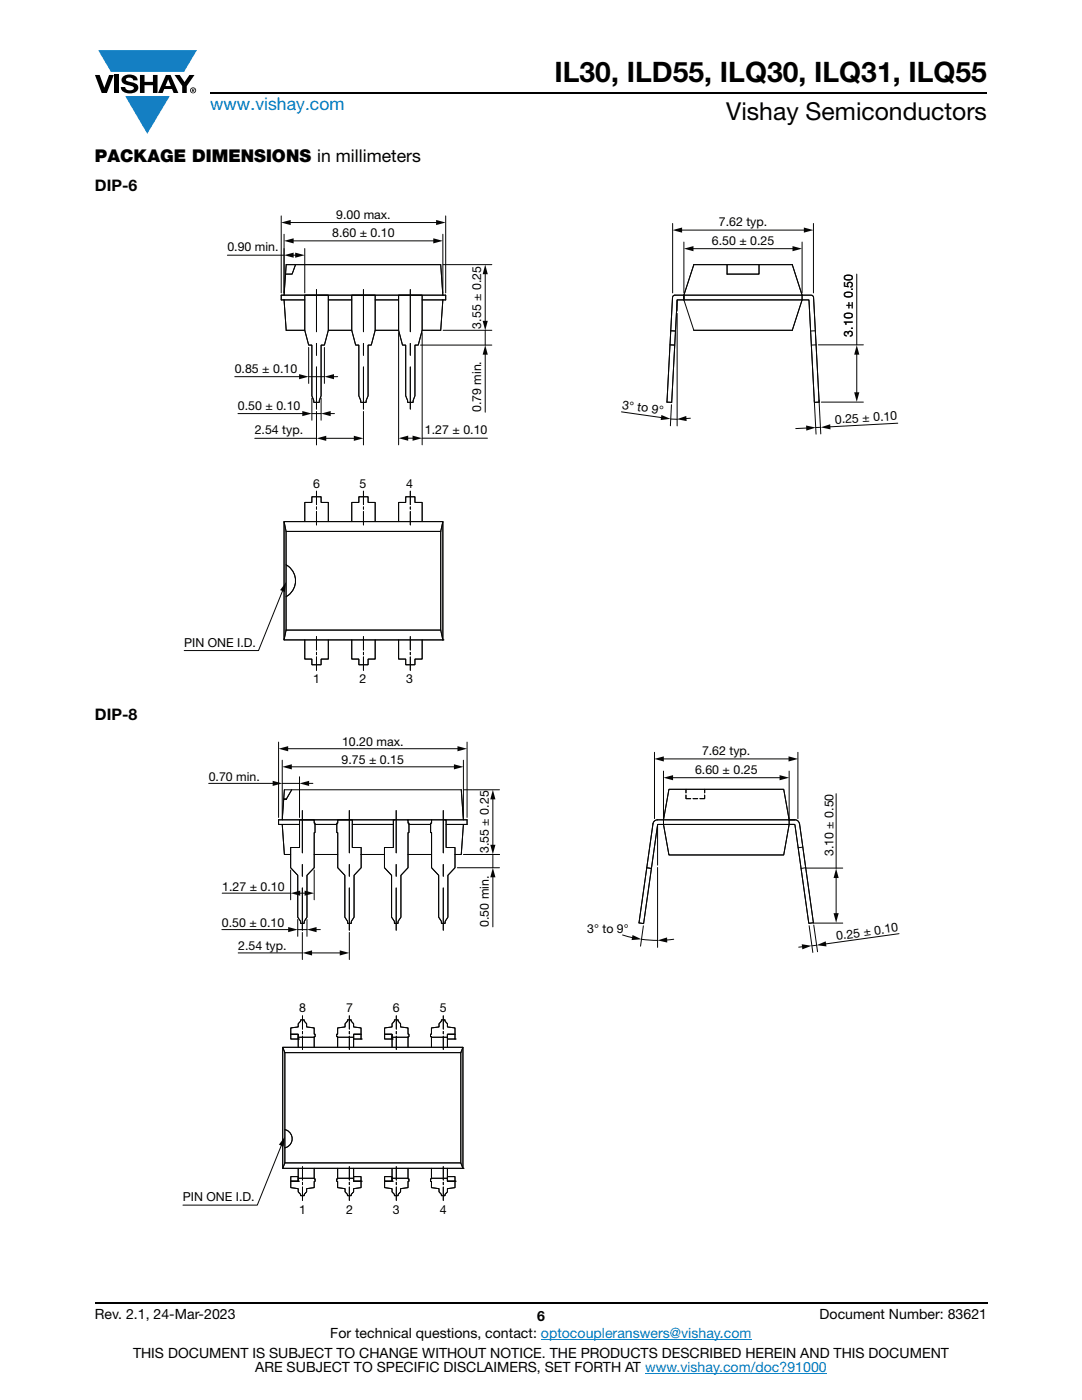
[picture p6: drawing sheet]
<svg xmlns="http://www.w3.org/2000/svg" width="216mm" height="279mm" viewBox="0 0 216 279" stroke-linecap="round" stroke-linejoin="round" font-family="sans-serif">
<g fill="#147fc3">
<path d="M19.6 10h19.7l-2.6 4.3h-1.1h-13.5z"/>
<path d="M25 19.2h8.9l-4.5 7.5z"/>
</g>
<g fill="#000">
<path d="M18.9 15h1l.9 2.5 1-2.5h.9l-1.4 3.6h-1zM22.9 15h.9v3.6h-.9zM24.6 15.3a2.1 2.1 0 0 1 2.8 .3l.1 .4h-.9a.79 .79 0 0 0-.7-.5 .79 .79 0 0 0-.8 .4l.3 .3 1 .2a1.08 1.08 0 0 1 1.2 1 1.08 1.08 0 0 1-1.1 1.2 1.73 1.73 0 0 1-2.4-1.2h.9a.96 .96 0 0 0 .8 .6 .96 .96 0 0 0 .9-.4 1.31 1.31 0 0 0-1.2-.6 1.03 1.03 0 0 1-1.1-.6 1.03 1.03 0 0 1 .2-1.1zM27.9 15h.9v1.3h1.7v-1.3h.9v3.6h-.9v-1.6h-1.7v1.6h-.9zM34.8 15h1.1l.9 1.4 1-1.4h1l-1.5 2.2v1.4h-.9v-1.4z"/>
<path d="M33.6 15.9l.5 1.3h-1.1zM33.1 15l-1.6 3.6h1l.3-.8h1.5l.3 .8h1l-1.6-3.6z"/>
<path d="M38.4 17.8h.2v.2h-.2zM38.3 17.7v.7h.1v-.3l.4 .3-.2-.3 .2-.2-.1-.2z"/>
<path d="M38.1 18a.46 .46 0 0 1 .9 0 .46 .46 0 0 1-.9 0zM37.9 18a.6 .6 0 0 0 1.2 0 .6 .6 0 0 0-1.2 0z"/>
</g>
<path d="M42 18.6h155M18.9 260h178.1" fill="none" stroke="#000" stroke-width=".36"/>
<path d="M107.9 267.3h42.1M128.7 274h36.3" fill="none" stroke="#007ec4" stroke-width=".2"/>
<g fill="none" stroke="#050504" stroke-width=".2">
<path d="M56.1 58.9v1M57.1 52.8h30.8l.5 6.1h-31.7zM58.2 48.1h28.6M59 52.8l-.7 1.9h-1.3M60.8 59.9h-4.1l.4 6h3.7M60.8 58.9h4.7v7l-.8 3h-.6v10.1l-.4 1.3h-1.1v-.4l-.4-.9v-10.1h-.6l-.8-3zM65.5 59.9h4.7M70.2 58.9h4.7v7l-.8 3h-.7v10.1l-.3 .9v.4h-1.1v-.4l-.4-.9v-10.1h-.6l-.8-3zM74.9 59.9h4.6M79.5 58.9h4.7v7l-.7 3h-.7v10.1l-.4 1.3h-1.1v-.4l-.3-.9v-10.1h-.7l-.8-3zM84.2 59.9h4.2l-.5 6h-3.7M88.9 58.9v1"/>
<path d="M65.5 65.9h4.7M74.9 65.9h4.6"/>
</g>
<g fill="#050504">
<path d="M56.7 48.1l1.9-.5v1z"/>
<path d="M86.5 47.6l1.9 .5-1.9 .5z"/>
</g>
<path d="M88.4 46.7v11.8M96.8 54.4v10" fill="none" stroke="#050504" stroke-width=".2"/>
<g fill="#050504">
<path d="M96.8 52.8l.5 1.9h-1z"/>
<path d="M96.3 64h1l-.5 1.9z"/>
</g>
<path d="M63.2 57.8v8.4M72.5 57.8v8.4M81.9 57.8v8.4M88.4 52.8h9.7M63.2 68.5v2.4M63.2 73.2v8.4M72.5 68.5v2.4M72.5 73.2v8.4M81.9 68.5v2.4M81.9 73.2v8.4M50.8 87.5h12.4M64.8 87.5h6.2" fill="none" stroke="#050504" stroke-width=".2"/>
<g fill="#050504">
<path d="M70.6 87l1.9 .5-1.9 .5z"/>
<path d="M63.2 87.5l1.9-.5v1z"/>
</g>
<path d="M47.5 82.5h13.2M62.2 82.5h1.9M63.2 82.1v6.7M72.5 82.1v6.7" fill="none" stroke="#050504" stroke-width=".2"/>
<path d="M60.3 82l1.9 .5-1.9 .6z" fill="#050504"/>
<path d="M65.6 82.5h1.1" fill="none" stroke="#050504" stroke-width=".2"/>
<path d="M64.1 82.5l1.9-.5v1.1z" fill="#050504"/>
<path d="M46.8 75.2h13.2M61.6 75.2h3.1M62.2 79.4v4.5M64.1 79.4v4.5" fill="none" stroke="#050504" stroke-width=".2"/>
<path d="M59.7 74.7l1.9 .5-1.9 .5z" fill="#050504"/>
<path d="M66.3 75.2h1.1" fill="none" stroke="#050504" stroke-width=".2"/>
<path d="M64.7 75.2l1.9-.5v1z" fill="#050504"/>
<path d="M61.6 69.3v7.2M64.7 69.3v7.2M96.8 65.9v3M96.8 70.4v11.9" fill="none" stroke="#050504" stroke-width=".2"/>
<path d="M96.8 68.9l.5 1.9h-1z" fill="#050504"/>
<path d="M56.1 59.9h.6M56.1 58.9h.6M88.4 59.9h.5M88.4 58.9h.5M83.9 68.9h14.2M88.4 65.9h9.7M81.1 87.5h1.6M84.2 87.5h13.1" fill="none" stroke="#050504" stroke-width=".2"/>
<g fill="#050504">
<path d="M79.5 87.5l1.9-.6v1.1z"/>
<path d="M82.3 86.9l1.9 .6-1.9 .5z"/>
</g>
<g fill="none" stroke="#050504" stroke-width=".2">
<path d="M45.4 50.9h11.3M56.1 58.9v1M56.7 46.7v11.8M57.1 52.8h30.8l.5 6.1h-31.7zM58.2 50.9h1M59 52.8l-.7 1.9h-1.3M60.8 59.9h-4.1l.4 6h3.7M60.8 58.9h4.7v7l-.8 3h-.6v10.1l-.4 1.3h-1.1v-.4l-.4-.9v-10.1h-.6l-.8-3zM63.2 57.8v8.4M65.5 59.9h4.7M70.2 58.9h4.7v7l-.8 3h-.7v10.1l-.3 .9v.4h-1.1v-.4l-.4-.9v-10.1h-.6l-.8-3zM72.5 57.8v8.4"/>
<path d="M74.9 59.9h4.6M79.5 58.9h4.7v7l-.7 3h-.7v10.1l-.4 1.3h-1.1v-.4l-.3-.9v-10.1h-.7l-.8-3zM81.9 57.8v8.4M84.2 59.9h4.2l-.5 6h-3.7M88.9 58.9v1M63.2 68.5v2.4M63.2 73.2v8.4M65.5 65.9h4.7M72.5 68.5v2.4M72.5 73.2v8.4M74.9 65.9h4.6M79.5 66.4v22.4"/>
<path d="M81.9 68.5v2.4M81.9 73.2v8.4M84.2 66.4v22.4"/>
</g>
<g fill="#050504">
<path d="M58.9 50.4l1.9 .5-1.9 .5z"/>
<path d="M56.7 50.9l1.9-.5v1z"/>
</g>
<path d="M56.1 59.9h.6M56.1 58.9h.6M56.7 49.6v8.9M57.7 44.4h29.7M60.8 49.6v8.9M88.4 59.9h.5M88.4 58.9h.5" fill="none" stroke="#050504" stroke-width=".2"/>
<g fill="#050504">
<path d="M56.1 44.4l1.9-.5v1z"/>
<path d="M87 43.9l1.9 .5-1.9 .5z"/>
</g>
<g fill="none" stroke="#050504" stroke-width=".2">
<path d="M56.1 43.1v15.4M88.9 43.1v15.4M63.2 98v2.7M72.5 98v2.7M81.9 98v2.7M56.5 117.6l-4.9 12.2h-14.8M56.7 104.1h31.7v23.6h-31.7zM56.7 104.1l.4 2M57.1 112.7a3.6 3.6 0 0 1 0 6.4M60.8 104.1v-3.8h1.4v-1.2h1.9v1.2h1.4v3.8M63.2 101.2v.4M63.2 102.1v2.7"/>
<path d="M72.5 101.2v.4M72.5 102.1v2.7M81.9 101.2v.4M81.9 102.1v2.7M87.9 106.1h-30.8v19.6M87.9 106.1v19.6M88.4 104.1l-.5 2M57.1 125.7l-.4 2M57.1 125.7h30.8M63.2 127v2.7M63.2 130.2v.5M63.2 131.1v2.7"/>
<path d="M72.5 127v2.7M72.5 130.2v.5M72.5 131.1v2.7M81.9 127v2.7M81.9 130.2v.5M81.9 131.1v2.7M87.9 125.7l.5 2M88.4 127.7h.1"/>
</g>
<path d="M57.1 116.2l-.3 1.9-.9-.3z" fill="#050504"/>
<g fill="none" stroke="#050504" stroke-width=".2">
<path d="M135.8 45.9h25M136.5 58.9v1zM145.1 52.8v1.9h6.4v-1.9M160 58.9h-23.5l1.9-6.1h19.7l1.9 6.1v1l-1.9 6h-19.7l-1.9-6h23.5M63.2 98v2.7M72.5 98v2.7M81.9 98v2.7M133.1 80.2l1.1-20.8 .3-.5h2v1h-1.4l-1.1 20.4M56.7 104.1h31.7v23.6h-31.7zM56.7 104.1l.4 2M57.1 112.7a3.6 3.6 0 0 1 0 6.4M60.8 104.1v-3.8h1.4v-1.2h1.9v1.2h1.4v3.8"/>
<path d="M63.2 101.2v.4M63.2 102.1v2.7M70.2 104.1v-3.8h1.4v-1.2h1.8v1.2h1.5v3.8M72.5 101.2v.4M72.5 102.1v2.7M79.5 104.1v-3.8h1.5v-1.2h1.8v1.2h1.4v3.8M81.9 101.2v.4M81.9 102.1v2.7M87.9 106.1h-30.8v19.6M87.9 106.1v19.6M88.4 104.1l-.5 2M57.1 125.7l-.4 2"/>
<path d="M57.1 125.7h30.8M60.8 127.7v3.8h1.4v1.2h1.9v-1.2h1.4v-3.8M63.2 127v2.7M63.2 130.2v.5M63.2 131.1v2.7M70.2 127.7v3.8h1.4v1.2h1.8v-1.2h1.5v-3.8M72.5 127v2.7M72.5 130.2v.5M72.5 131.1v2.7M79.5 127.7v3.8h1.5v1.2h1.8v-1.2h1.4v-3.8M81.9 127v2.7M81.9 130.2v.5"/>
<path d="M81.9 131.1v2.7M87.9 125.7l.5 2M88.4 127.7h.1"/>
</g>
<g fill="#050504">
<path d="M134.2 45.9l1.9-.5v1z"/>
<path d="M160.4 45.4l1.9 .5-1.9 .5z"/>
</g>
<path d="M134.2 44.6v13.9M138 49.6h20.5M162.3 44.6v13.9" fill="none" stroke="#050504" stroke-width=".2"/>
<g fill="#050504">
<path d="M136.5 49.6l1.9-.5v1z"/>
<path d="M158.1 49.1l1.9 .5-1.9 .5z"/>
</g>
<path d="M136.5 48.3v10.2M160 48.3v10.2M179.1 84.5l-13.8 .7" fill="none" stroke="#050504" stroke-width=".2"/>
<path d="M163.8 85.3l1.9-.6v1z" fill="#050504"/>
<path d="M160 58.9h2l.3 .5 1.1 20.9h-.9l-1.1-20.4h-1.4M133.7 68.8l.9 .1M133.8 66l1 .1M133.1 80.3h.9M133.8 83.6l1.3 .1M137.8 83.5h-1.2" fill="none" stroke="#050504" stroke-width=".2"/>
<path d="M135.1 83.7l1.8-.7 .1 1z" fill="#050504"/>
<path d="M124 82.2l8.2 1.2" fill="none" stroke="#050504" stroke-width=".2"/>
<path d="M132 82.8l1.8 .8-2 .2z" fill="#050504"/>
<path d="M135.1 59.9v2.2M136.5 58.9v1zM136.5 59.9h23.5M145.1 52.8v1.9h6.4v-1.9M160 58.9h-23.5l1.9-6.1h19.7l1.9 6.1v1l-1.9 6h-19.7M135.1 62.5v22.5M133.1 80.3l1.1-20.9 .3-.5h2v1h-1.4l-1.1 20.4M134 80.8l-.2 4.2M161.2 85.4l-2.4 .1M163.7 85.3h-.9" fill="none" stroke="#050504" stroke-width=".2"/>
<path d="M160.8 84.9l2 .4-1.9 .6z" fill="#050504"/>
<path d="M160 58.9h2l.3 .5 1.1 20.8-.9 .1-1.1-20.5h-1.4M133.7 68.8l.9 .1M133.8 66l1 .1M162.5 79.9l.3 6.7M163.4 79.8l.4 6.8M171 70.4v8.2M133.1 80.2l.9 .1" fill="none" stroke="#050504" stroke-width=".2"/>
<g fill="#050504">
<path d="M170.4 78.3h1.1l-.5 1.9z"/>
<path d="M171 68.9l.5 1.9h-1.1z"/>
</g>
<g fill="none" stroke="#050504" stroke-width=".2">
<path d="M171 54.7v14.1M162.7 66l-1 .1M162.8 68.8l-.9 .1M163.3 68.8h9M163.9 80.3h8.4M56.4 209h36v24.2h-36zM56.4 209l.4 1.1M56.8 210.1v22l-.4 1.1M56.8 210.1h35.2M58 206.4h1.5v2.6M58 206.4v-1.3l1.5-.1v-.7l.5-.5v-.3h.7v.3l.5 .5v.7l1.5 .1v1.3h.2v.5h-.2v2.1M58 206.4h1.5v1h-1.5z"/>
<path d="M59.5 207.4h.1M59.5 207h3.2M60.4 202.7v2.7M60.4 205.9v.4M60.4 206.8v2.6M67.4 209v-2.1h-.2v-.5h.2v-1.3l1.5-.1v-.7l.4-.5v-.3h.8v.3l.5 .5v.7l1.4 .1v1.3v-1.3l-1.4-.1v-.7l-.5-.5v-.3h-.8v.3l-.4 .5v.7l-1.5 .1v1.3h-.2v.5h.2v2.1M67.4 207h3.2M69.7 202.7v2.7M69.7 205.9v.4M69.7 206.8v2.6M70.6 206.4h1.4v1h-1.4zM72 206.4h-1.4v2.6"/>
<path d="M72 207.4h.1M76.7 206.4v-1.3l1.5-.1v-.7l.5-.5v-.3h.8v.3l.4 .5v.7l1.5 .1v1.3h.2v.5h-.2v2.1M76.7 206.4h1.5v2.6M76.7 206.4h1.5v1h-1.5zM78.2 207h3.2M78.2 207.4h.1M79.1 202.7v2.7M79.1 205.9v.4M79.1 206.8v2.6M86.1 207h3.2M88.5 202.7v2.7M88.5 205.9v.4"/>
<path d="M88.5 206.8v2.6M89.3 206.4h1.5v1h-1.5zM90.8 206.4v-1.3l-1.5-.1v-.7l-.5-.5v-.3h-.7v.3l-.5 .5v.7l-1.5 .1v1.3h-.2v.5h.2v2.1M90.8 206.4h-1.5v2.6M90.8 207.4h.1M91.9 210.1v22l.5 1.1M92.4 209l-.5 1.1M56.3 228.3l-5 12.2h-14.8M56.8 225.4a1.86 1.86 0 0 1 1.5 1.9 1.86 1.86 0 0 1-1.5 1.8M56.8 232.1h35.2M58 234.8h1.5v.9h-1.5zM59.5 233.2v2.5l-1.5 .1v1.2l1.5 .2v.7l.5 .5v.2h.7v-.2l.5-.6v-.6l1.5-.2v-1.2h.2v-.5h-.2v-2.1"/>
<path d="M59.5 235.7h.1M59.5 235.2h3.2M60.4 232.8v2.7M60.4 236v.4M60.4 236.9v2.7M67.4 233.2v2.1h-.2v.5h.2v1.2l1.5 .2v.6l.4 .6v.2h.8v-.2l.5-.5v-.7l1.4-.2v-1.2M67.4 235.2h3.2M69.7 232.8v2.7M69.7 236v.4M69.7 236.9v2.7M70.6 233.2v2.5h1.4M70.6 234.8h1.4v.9h-1.4z"/>
<path d="M72 235.7h.1M76.7 234.8h1.5v.9h-1.5zM78.2 233.2v2.5h-1.5v1.3l1.5 .2v.7l.5 .5v.2h.8v-.2l.4-.6v-.6l1.5-.2v-1.2h.2v-.5h-.2v-2.1M78.2 235.2h3.2M78.2 235.7h.1M79.1 232.8v2.7M79.1 236v.4M79.1 236.9v2.7M86.1 235.2h3.2M88.5 232.8v2.7M88.5 236v.4M88.5 236.9v2.7"/>
<path d="M89.3 233.2v2.5l1.5 .1v1.2l-1.5 .2v.7l-.5 .5v.2h-.7v-.2l-.5-.6v-.6l-1.5-.2v-1.2h-.2v-.5h.2v-2.1M89.3 234.8h1.5v.9h-1.5zM90.8 235.7h.1M92.4 233.2h.1"/>
</g>
<path d="M56.8 226.9l-.2 1.9-1-.4z" fill="#050504"/>
<g fill="none" stroke="#050504" stroke-width=".2">
<path d="M56.7 157.6h35.3l.5 6M56.7 157.6l-.4 6M57.9 153h33M58.2 157.6l-1.1 1.9h-.5h.5M56.3 164.5l.4 6h1.3M59.8 163.6h2.9v.7h.2v1.9h-.2v7l-1.4 1.5v8.3l-.6 .9v.4h-.7v-.4l-.6-.9v-8.3l-1.4-1.5v-4.1h1.8zM60.3 161.8v8.4M60.3 172.5v2.4M60.3 177.2v8.4M62.7 170.5h4.7M62.9 164.5h4.3M67.4 163.6h2.9v5.5h1.8v4.1l-1.4 1.5v8.3l-.6 .9v.4h-.7v-.4l-.6-.9v-8.3l-1.4-1.5v-7h-.2v-1.9h.2z"/>
<path d="M69.7 161.8v8.4M69.7 172.5v2.4M69.7 177.2v8.4M70.3 164.5h8.2M72 170.5h4.7M78.5 163.6h2.9v.7h.2v1.9h-.2v7l-1.4 1.5v8.3l-.6 .9v.4h-.7v-.4l-.6-.9v-8.3l-1.4-1.5v-4.1h1.8zM78.8 163.6h-23.2v.9h4.2M79.1 161.8v8.4M79.1 172.5v2.4M79.1 177.2v8.4M81.4 163.6h4.7M81.4 170.5h4.7"/>
<path d="M81.6 164.5h4.3M86.1 163.6h2.9v5.5h1.8v4.1l-1.4 1.5v8.3l-.6 .9v.4h-.7v-.4l-.6-.9v-8.3l-1.4-1.5v-7h-.2v-1.9h.2zM88.5 161.8v8.4M88.5 172.5v2.4M88.5 177.2v8.4M88.7 163.6h4.5v.9h-4.2M92.5 164.5l-.5 6h-1.2"/>
</g>
<g fill="#050504">
<path d="M56.3 153l1.9-.5v1.1z"/>
<path d="M90.6 152.5l1.9 .5-1.9 .6z"/>
</g>
<path d="M56.3 151.7v11.4M57.1 149.4h34.5M92.5 151.7v11.4" fill="none" stroke="#050504" stroke-width=".2"/>
<g fill="#050504">
<path d="M55.6 149.4l1.9-.5v1z"/>
<path d="M91.3 148.9l1.9 .5-1.9 .5z"/>
</g>
<path d="M55.6 148.1v15M93.2 148.1v15M98.3 159.2v9.7" fill="none" stroke="#050504" stroke-width=".2"/>
<g fill="#050504">
<path d="M98.3 157.6l.6 1.9h-1.1z"/>
<path d="M97.8 168.6h1.1l-.6 1.9z"/>
</g>
<path d="M41.6 156.3h13.2M56.3 156.3h3.5M92.5 157.6h7.2M92.5 170.5h7.2" fill="none" stroke="#050504" stroke-width=".2"/>
<path d="M54.4 155.8l1.9 .5-1.9 .6z" fill="#050504"/>
<path d="M61.3 156.3h1.1" fill="none" stroke="#050504" stroke-width=".2"/>
<path d="M59.8 156.3l1.9-.5v1.1z" fill="#050504"/>
<path d="M59.8 155v8.1M44.3 185.5h13.5M59.4 185.5h1.9" fill="none" stroke="#050504" stroke-width=".2"/>
<path d="M57.5 185l1.9 .5-1.9 .5z" fill="#050504"/>
<path d="M62.8 185.5h1.1" fill="none" stroke="#050504" stroke-width=".2"/>
<path d="M61.3 185.5l1.9-.5v1z" fill="#050504"/>
<path d="M44.3 178.3h13.7M59.6 178.3h1.5M59.4 183.5v3.4M61.3 183.5v3.4" fill="none" stroke="#050504" stroke-width=".2"/>
<g fill="#050504">
<path d="M60.8 177.7l1.9 .6-1.9 .5z"/>
<path d="M58 178.3l1.9-.6v1.1z"/>
</g>
<path d="M58 173.6v6M62.7 173.6v6M47.5 190.2h12.8M61.9 190.2h6.2" fill="none" stroke="#050504" stroke-width=".2"/>
<g fill="#050504">
<path d="M67.8 189.7l1.9 .5-1.9 .5z"/>
<path d="M60.4 190.2l1.9-.5v1z"/>
</g>
<path d="M98.3 170.5v2.7M98.3 174.7v10.3M60.3 186.1v5.4M69.7 186.1v5.4" fill="none" stroke="#050504" stroke-width=".2"/>
<path d="M98.3 173.2l.6 1.9h-1.1z" fill="#050504"/>
<g fill="none" stroke="#050504" stroke-width=".2">
<path d="M56.7 157.6l-.4 6M58.2 157.6l-1.1 1.9h-.5h.5M92 157.6l.5 6M133.5 157.5h22.9l1.1 6.1v.9l-1.1 6.1h-22.9l-1.1-6.1v-.9zM134 155.2h21.9M136.9 157.5v.7M136.9 158.7v.7h.9M138.3 159.4h.9M140.6 158.7v.7h-.9M140.6 157.5v.7M56.3 164.5l.4 6h1.3M59.8 163.6h2.9v.7h.2v1.9h-.2v7l-1.4 1.5v8.3l-.6 .9v.4h-.7v-.4l-.6-.9v-8.3l-1.4-1.5v-4.1h1.8z"/>
<path d="M60.3 161.8v8.4M60.3 172.5v2.4M60.3 177.2v8.4M62.7 170.5h4.7M62.9 164.5h4.3M67.4 163.6h2.9v5.5h1.8v4.1l-1.5 1.5v8.3l-.5 .9v.4h-.8v-.4l-.5-.9v-8.3l-1.4-1.5v-7h-.2v-1.9h.2zM69.7 161.8v8.4M69.7 172.5v2.4M69.7 177.2v8.4M70.3 164.5h8.2M72 170.5h4.7M78.5 163.6h2.9v.7h.2v1.9h-.2v7l-1.4 1.5v8.3l-.6 .9v.4h-.7v-.4l-.6-.9v-8.3l-1.4-1.5v-4.1h1.8z"/>
<path d="M78.8 163.6h-23.2v.9h4.2M79.1 161.8v8.4M79.1 172.5v2.4M79.1 177.2v8.4M81.4 170.5h4.7M81.4 163.6h4.7M81.6 164.5h4.3M86.1 163.6h2.9v5.5h1.8v4.1l-1.4 1.5v8.3l-.6 .9v.4h-.7v-.4l-.6-.9v-8.3l-1.4-1.5v-7h-.2v-1.9h.2zM88.4 161.8v8.4M88.4 172.5v2.4M88.4 177.2v8.4M88.7 163.6h4.5v.9h-4.2"/>
<path d="M91.3 173.2h8.4M92.5 164.5l-.5 6h-1.2M92.5 170.5h7.2M129.1 173.2l.9 .1M158.5 164.5l-27.3 .1-2.8 19.7-.9-.1 2.8-19.8a.89 .89 0 0 1 .9-.8h27.4a.93 .93 0 0 1 .9 .8l2.8 19.8-.9 .1-2.8-19.7-1.2-.1M160.2 169.1l-.9 .1M160.8 173.2l-1 .1"/>
</g>
<g fill="#050504">
<path d="M155.6 154.7l1.9 .5-1.9 .5z"/>
<path d="M132.4 155.2l1.9-.5v1z"/>
</g>
<path d="M132.1 151.5h25.6M132.4 153.9v9.7M157.5 153.9v9.7" fill="none" stroke="#050504" stroke-width=".2"/>
<g fill="#050504">
<path d="M130.5 151.5l2-.6v1.1z"/>
<path d="M157.3 150.9l2 .6-2 .5z"/>
</g>
<path d="M130.6 150.1v13.3M159.2 150.1v13.3M166.8 174.9v7.7" fill="none" stroke="#050504" stroke-width=".2"/>
<g fill="#050504">
<path d="M166.3 182.2h1.1l-.6 2z"/>
<path d="M166.8 173.3l.6 1.9h-1.1z"/>
</g>
<path d="M160.8 173.2h7.4M162.3 184.2h5.9M162.9 188.6l-.9 .2M179.4 186.3l-14.9 2.1" fill="none" stroke="#050504" stroke-width=".2"/>
<path d="M162.9 188.6l1.9-.7 .1 1z" fill="#050504"/>
<path d="M160.4 188.9l-1 .1" fill="none" stroke="#050504" stroke-width=".2"/>
<path d="M160 188.4l1.9 .4-1.8 .7z" fill="#050504"/>
<g fill="none" stroke="#050504" stroke-width=".2">
<path d="M133.5 157.5h22.9l1.1 6.1v.9l-1.1 6.1h-22.9l-1.1-6.1v-.9zM136.9 157.5v.7M136.9 158.7v.7h.9M138.3 159.4h.9M140.6 158.7v.7h-.9M140.6 157.5v.7M166.8 158.4v14.9M129.1 173.2l.9 .1M131.2 164.6v8.1M131.2 173.1v16M157.4 164.5l1.2 .1 2.8 19.7 .9-.1-2.9-20a.87 .87 0 0 0-.8-.6h-27.6a.9 .9 0 0 0-.7 .8l-2.8 19.8 .9 .1 2.8-19.7M158.5 164.5l-27.3 .1"/>
<path d="M128 187.5l3.2 .2M128.4 184.8l-.6 4M134.4 187.4l-1.6 .2M161.5 184.7l.7 5.4M162.4 184.6l.7 5.3"/>
</g>
<path d="M131.2 187.7l1.9-.6v1z" fill="#050504"/>
<path d="M124.2 186.6l2.3 .6" fill="none" stroke="#050504" stroke-width=".2"/>
<path d="M126.2 186.6l1.8 .8-2 .2z" fill="#050504"/>
<text font-size="5.6" x="110.6" y="16.4">IL30, ILD55, ILQ30, ILQ31, ILQ55</text>
<text font-size="4.9" x="144.9" y="24">Vishay Semiconductors</text>
<text font-size="3.5" fill="#007ec4" x="42" y="21.9">www.vishay.com</text>
<text font-size="3.5" x="18.9" y="32.3">PACKAGE DIMENSIONS in millimeters</text>
<g font-size="3.2">
<text x="18.9" y="38.1">DIP-6</text>
<text x="18.9" y="143.8">DIP-8</text>
</g>
<g font-size="2.8">
<text x="18.9" y="263.3">Rev. 2.1, 24-Mar-2023</text>
<text x="107.2" y="263.6">6</text>
<text x="163.6" y="263.3">Document Number: 83621</text>
<text x="65.9" y="267.1">For technical questions, contact: optocoupleranswers@vishay.com</text>
<text x="26.5" y="271">THIS DOCUMENT IS SUBJECT TO CHANGE WITHOUT NOTICE. THE PRODUCTS DESCRIBED HEREIN AND THIS DOCUMENT</text>
<text x="50.9" y="273.8">ARE SUBJECT TO SPECIFIC DISCLAIMERS, SET FORTH AT www.vishay.com/doc?91000</text>
</g>
<g font-size="2.5">
<text x="66.3" y="47.3">8.60 ± 0.10</text>
<text x="67.1" y="43.6">9.00 max.</text>
<text x="143.4" y="45.1">7.62 typ.</text>
<text x="45.4" y="50.1">0.90 min.</text>
<text x="142" y="48.8">6.50 ± 0.25</text>
<text x="96" y="65.6" transform="rotate(-90 96 65.6)">3.55 ± 0.25</text>
<text x="170.2" y="67.2" transform="rotate(-90 170.2 67.2)">3.10 ± 0.50</text>
<text x="46.8" y="74.4">0.85 ± 0.10</text>
<text x="47.5" y="81.8">0.50 ± 0.10</text>
<text x="96" y="82.3" transform="rotate(-90 96 82.3)">0.79 min.</text>
<text x="124.1" y="81.6" transform="rotate(8 124.1 81.6)">3° to 9°</text>
<text x="50.8" y="86.7">2.54 typ.</text>
<text x="84.8" y="86.7">1.27 ± 0.10</text>
<text x="166.6" y="84.5" transform="rotate(-3 166.6 84.5)">0.25 ± 0.10</text>
<text x="62.5" y="97.4">6</text>
<text x="71.8" y="97.4">5</text>
<text x="81.1" y="97.4">4</text>
<text x="36.8" y="129.1">PIN ONE I.D.</text>
<text x="62.5" y="136.2">1</text>
<text x="71.8" y="136.2">2</text>
<text x="81.1" y="136.2">3</text>
<text x="68.3" y="148.9">10.20 max.</text>
<text x="41.6" y="155.8">0.70 min.</text>
<text x="68.2" y="152.5">9.75 ± 0.15</text>
<text x="138.7" y="154.4">6.60 ± 0.25</text>
<text x="140.1" y="150.7">7.62 typ.</text>
<text x="97.6" y="170.2" transform="rotate(-90 97.6 170.2)">3.55 ± 0.25</text>
<text x="166.3" y="170.9" transform="rotate(-90 166.3 170.9)">3.10 ± 0.50</text>
<text x="44.3" y="177.7">1.27 ± 0.10</text>
<text x="44.3" y="185">0.50 ± 0.10</text>
<text x="97.6" y="185" transform="rotate(-90 97.6 185)">0.50 min.</text>
<text x="47.5" y="189.6">2.54 typ.</text>
<text x="117.2" y="186.2">3° to 9°</text>
<text x="167" y="187.6" transform="rotate(-8 167 187.6)">0.25 ± 0.10</text>
<text x="59.7" y="202">8</text>
<text x="69" y="202">7</text>
<text x="78.4" y="202">6</text>
<text x="87.8" y="202">5</text>
<text x="36.5" y="239.7">PIN ONE I.D.</text>
<text x="59.7" y="242.3">1</text>
<text x="69" y="242.3">2</text>
<text x="78.4" y="242.3">3</text>
<text x="87.8" y="242.3">4</text>
</g>
</svg>
